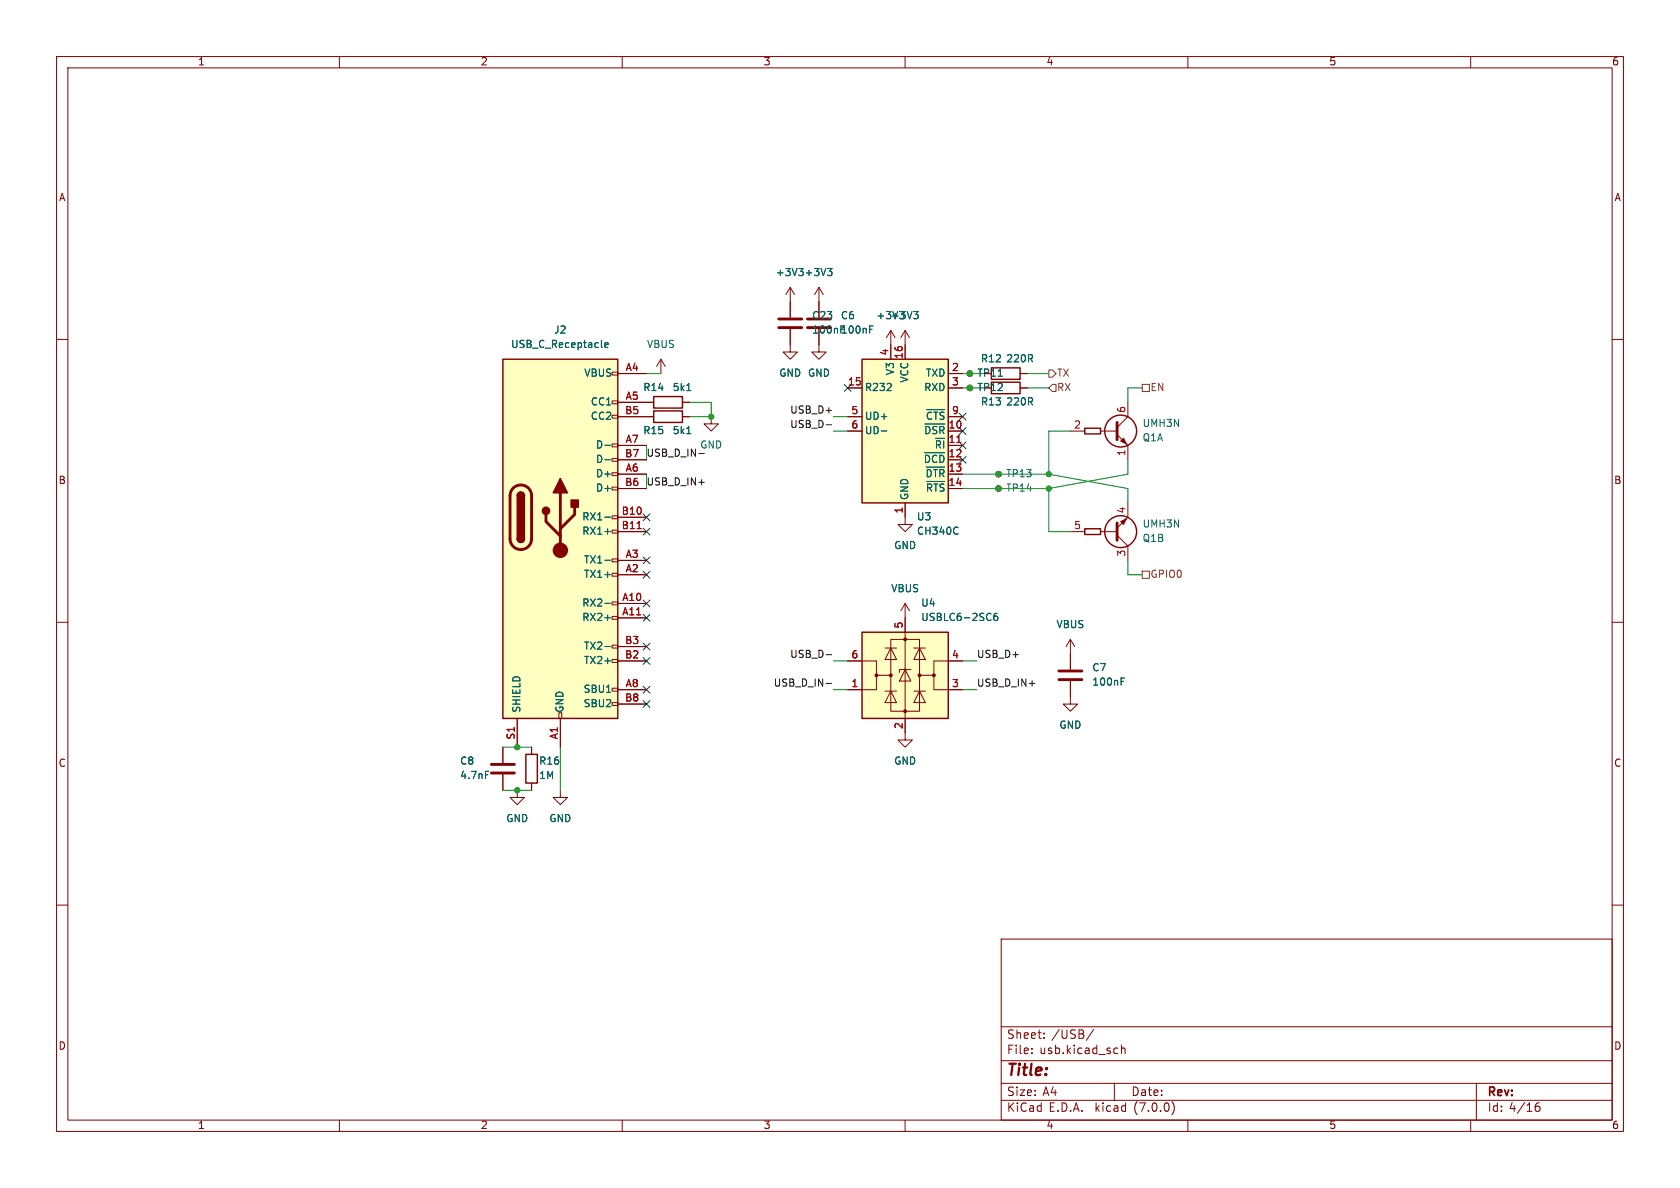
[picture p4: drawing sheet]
<svg xmlns="http://www.w3.org/2000/svg" width="297mm" height="210mm" viewBox="0 0 297 210" stroke-linecap="round" stroke-linejoin="round" font-family="sans-serif">
<g fill="none" stroke="#840000" stroke-width=".18">
<path d="M10 10h277v190h-277zM12 12h273v186h-273zM60 10v2M110 10v2M160 10v2M210 10v2M260 10v2M10 60h2M139.7 58.2v4h1.3l-1.3 1.3-1.3-1.3h1.3M139.7 50.8v5.3M139.7 50.8l-.8 1.3M139.7 50.8l.8 1.3"/>
<path d="M144.8 58.2v4h1.2l-1.2 1.3-1.3-1.3h1.3M144.8 50.8l-.8 1.3M144.8 50.8v5.3M144.8 50.8l.7 1.3M157.5 58.4l-.8 1.3M157.5 58.4v5.1M157.5 58.4l.7 1.3M160 58.4v5.1M160 58.4l-.7 1.3M160 58.4l.8 1.3M285 60h2M108.2 78.5h1v.5h-1z"/>
<path d="M108.2 73.4h1v.5h-1zM108.2 70.9h1v.5h-1zM108.2 65.8h1v.5h-1zM109.2 66h5.1M109.2 71.1h6.4M109.2 78.7h5.1M109.2 73.7h6.4M116.8 63.5l-.7 1.3M116.8 63.5v2.5M116.8 63.5l.8 1.3M120.6 71.1h1.3M120.6 73.7h1.3"/>
<path d="M125.7 73.7v1.2h1.3l-1.3 1.3-1.2-1.3h1.2M149.9 73.7h2.5M149.9 68.6h2.5M149.9 76.2h2.5M167.6 66h2.6M167.6 78.7h2.6M167.6 73.7h2.6M167.6 68.6h2.6M167.6 76.2h2.6M171.4 66h.1M171.4 68.6h.1M180.3 66h1.3"/>
<path d="M180.3 68.6h1.3M189.2 76.2h2.6M194.6 76.2h2.9M197.5 76.8l1.9 1.9v2.6M199.4 71.1v2.6l-1.9 1.9M108.2 98.8h1v.5h-1zM108.2 93.7h1v.5h-1zM108.2 91.2h1v.5h-1zM108.2 86.1h1v.5h-1zM108.2 83.6h1v.5h-1zM108.2 81h1v.5h-1zM109.2 99.1h5.1"/>
<path d="M109.2 83.8h5.1M109.2 91.4h5.1M109.2 94h5.1M109.2 86.4h5.1M109.2 81.3h5.1M160 88.9v3.8h1.3l-1.3 1.3-1.3-1.3h1.3M167.6 83.8h2.6M167.6 86.4h2.6M167.6 81.3h2.6M176.5 86.4h.1M176.5 83.8h.1M189.2 94h2.6"/>
<path d="M194.6 94h2.9M197.5 94.6l1.9 1.9v2.6M199.4 88.9v2.5l-1.9 1.9M10 110h2M108.2 116.6h1v.5h-1zM108.2 114h1v.6h-1zM108.2 109h1v.5h-1zM108.2 106.4h1v.5h-1zM108.2 101.3h1v.6h-1zM109.2 106.7h5.1M109.2 109.2h5.1M109.2 101.6h5.1"/>
<path d="M109.2 116.8h5.1M109.2 114.3h5.1M149.9 116.8h5v2.6h2.6M154.9 119.4v2.5h-5M156.5 114.6h2M157.5 113h5.1v12.7h-5.1zM157.5 114.6l1 2h-2zM160 118.4l1 2h-2zM160 106.7v24.1h1.3l-1.3 1.3-1.3-1.3h1.3M160 106.7l-.7 1.3M160 106.7l.8 1.3M161 118.4h-2v.5"/>
<path d="M161.5 114.6h2.1M162.6 114.6l1 2h-2.1zM165.1 119.4v2.5h5.1M170.2 116.8h-5.1v2.6h-2.5M189.2 113v5.4M189.2 113l-.7 1.3M189.2 113l.8 1.3M285 110h2M88.9 132.1v2.8M88.9 136.9v2.8M91.4 139.7v1.3h1.3l-1.3 1.2-1.2-1.2h1.2M91.4 127v5.1"/>
<path d="M94 132.1v1.3M94 138.4v1.3M98.8 126h.5v1h-.5zM99.1 139.7v1.3h1.2l-1.2 1.2-1.3-1.2h1.3M99.1 127v5.1M108.2 124.2h1v.5h-1zM108.2 121.7h1v.5h-1zM109.2 121.9h5.1M109.2 124.5h5.1M156.5 122.2h2M157.5 122.2l1 2h-2zM161.5 122.2h2.1"/>
<path d="M162.6 122.2l1 2h-2.1zM189.2 120.4v4.1h1.3l-1.3 1.2-1.2-1.2h1.2M10 160h2M285 160h2M177 166h108v32h-108zM60 198v2M110 198v2M160 198v2M177 194.5h108M177 191.5h108M177 187.5h108M177 181.5h108"/>
<path d="M182.4 186.1v.2M182.4 185.3v.2M184.6 183.4v.2M184.6 182.6v.2M193.3 182l-1.3 1.9M197 191.5v3M197.5 185.3h.1M197.6 186.2l-.1 .1M198.3 184.8v1.5M198.3 185.4l.2-.1h.3l.1 1M207.2 194.7a1.72 1.72 0 0 1 0 2.3M210 198v2"/>
<path d="M260 198v2M261 191.5v6.5M271.5 195.7l.5-.2 .3 .3-.2 .6-.4 .1-.2-.2M272.1 195a.53 .53 0 0 0-.6 .3"/>
<circle cx="171.5" cy="66" r=".51"/>
<circle cx="171.5" cy="68.6" r=".51"/>
<circle cx="176.5" cy="86.4" r=".51"/>
<circle cx="176.5" cy="83.8" r=".51"/>
</g>
<g fill="#ffffc2" stroke="#ffffc2" stroke-width=".18">
<path d="M88.9 63.5h20.3v63.5h-20.3z"/>
<path d="M152.4 111.8h15.2v15.2h-15.2z"/>
<path d="M152.4 63.5h15.2v25.4h-15.2z"/>
</g>
<g fill="none" stroke="#840000" stroke-width=".25">
<path d="M88.9 63.5h20.3v63.5h-20.3zM115.6 70.1h5v2h-5zM115.6 72.6h5v2.1h-5zM152.4 63.5h15.2v25.4h-15.2zM175.3 67.6h5v2h-5zM175.3 65h5v2.1h-5zM191.8 75.7h2.8v1h-2.8zM91.4 95.3a.64 .64 0 0 0 .7 .6 .64 .64 0 0 0 .6-.6M91.4 87.6a.64 .64 0 0 1 .7-.6 .64 .64 0 0 1 .6 .6M191.8 93.5h2.8v1h-2.8zM152.4 111.8h15.2v15.2h-15.2zM93 133.4h2v5h-2z"/>
<circle cx="198.1" cy="76.2" r="2.82"/>
<circle cx="198.1" cy="94" r="2.82"/>
</g>
<g fill="none" stroke="#840000" stroke-width=".51">
<path d="M137.7 57.9h4M137.7 56.4h4M142.7 57.9h4.1M142.7 56.4h4.1M197.5 74.7v3M90.7 86.3a1.9 1.9 0 0 1 2.1-.4 1.9 1.9 0 0 1 1.2 1.7v7.7a1.91 1.91 0 0 1-1.9 1.8 1.91 1.91 0 0 1-1.9-1.8v-7.8l.2-.7zM96.5 90.9v1.3l2.6 2.5M99.1 87.1v10.2M101.6 89.7v1.2l-2.5 2.6M197.5 92.5v3M187.2 118.6h4.1M86.9 136.7h4"/>
<path d="M86.9 135.1h4M187.2 120.1h4.1"/>
</g>
<g fill="#840000" stroke="#840000" stroke-width=".25">
<path d="M91.4 95.3h1.3a.64 .64 0 0 1-.6 .6 .64 .64 0 0 1-.7-.6z"/>
<path d="M91.4 87.6h1.3v7.7h-1.3z"/>
<path d="M91.6 87.2a.64 .64 0 0 1 .7-.2 .64 .64 0 0 1 .4 .6h-1.3z"/>
<path d="M99.1 84.6l1.2 2.5h-2.5z"/>
<path d="M101 88.4h1.2v1.3h-1.2z"/>
<circle cx="96.5" cy="90.3" r=".63"/>
</g>
<g fill="#840000" stroke="#840000" stroke-width=".18">
<path d="M198.1 92.2l1-.5-.5 1z"/>
<path d="M198.1 78l.5-.5 .5 1z"/>
<circle cx="99.1" cy="97.3" r="1.27"/>
<circle cx="154.9" cy="119.4" r=".25"/>
<circle cx="157.5" cy="119.4" r=".25"/>
<circle cx="160" cy="125.7" r=".25"/>
<circle cx="160" cy="113" r=".25"/>
<circle cx="162.6" cy="119.4" r=".25"/>
<circle cx="165.1" cy="119.4" r=".25"/>
</g>
<g fill="none" stroke="#006464" stroke-width=".18">
<path d="M146.3 47.5h.8l-.4 .4M146.8 47.9l.3 .3v.3l-.3 .2M153.7 57.6h.6M161.5 55.1h.8l-.4 .5M162.1 55.6l.2 .2v.3l-.2 .2M106.9 61l.6-.1v-.3h-.4l-.2 .2 .1 .6h.5M106.9 78.7h1M121.4 69h.7M121.4 76.7h.7M155.8 76.2h1M163.5 74.9h3.5M163.7 75.4v1.3"/>
<path d="M163.8 72.4h3.2M164.7 73l-.2-.1h-.3l-.3 .5M165.1 72.9h.7M165.4 72.9v1.2M165.6 77.9v1.3M166.2 75.4v1.3M166.8 77.9v1.3M166.9 72.9h-.5l-.2 .3M106.9 99h1M106.9 91.4h1M106.9 94h1M106.9 81.3h1"/>
<path d="M163.4 80h3.6M163.8 82.6h3.2M163.8 85.1h3.2M163.9 83v1.3M164 85.6v1.2M164.3 81l-.2-.5h-.5v1.2M165.4 83v1.3M165.4 85.6v1.2M166.2 80.5v1.2M166.2 83v1.3M106.9 106.7h1M106.9 109.2h1"/>
<path d="M106.9 114.3h1M176.3 108.4l-.4 .1a.86 .86 0 0 0 0 1.2l.4-.1 .1-.5-.2-.2h-.3l-.2 .2M198.2 119.8h.6M85.8 136.4h.6M107.2 122.4h.8"/>
</g>
<path d="M169.2 78.2h.7M112.6 93.4h.8" fill="none" stroke="#a90000" stroke-width=".18"/>
<path d="M185.4 65.4h.7l.6 .6-.6 .7h-.7zM186.1 67.9h.6v1.3h-.6l-.7-.6zM201.9 67.9h1.3v1.3h-1.3zM201.9 101h1.3v1.2h-1.3z" fill="none" stroke="#725600" stroke-width=".18"/>
<path d="M146 75.1h1M146 115.7h1M146 120.8h1" fill="none" stroke="#0f0f0f" stroke-width=".18"/>
<g fill="none" stroke="#009600" stroke-width=".18">
<path d="M114.3 66h2.5M114.3 78.7v2.6M121.9 71.1h3.8v2.6h-3.8M147.3 76.2h2.6M147.3 73.7h2.6M170.2 68.6h3.8M170.2 66h3.8M181.6 68.6h3.8M181.6 66h3.8M189.2 76.2h-3.8v7.6M201.9 68.6h-2.5v2.5M114.3 83.8v2.6"/>
<path d="M170.2 86.4h15.2M170.2 83.8h15.2M185.4 83.8l14 2.6v2.5M185.4 86.4v7.6h3.8M199.4 81.3v2.5l-14 2.6M199.4 99.1v2.5h2.5M147.3 116.8h2.6M170.2 116.8h2.5M88.9 132.1h5.1M88.9 139.7h5.1M99.1 132.1v7.6M147.3 121.9h2.6"/>
<path d="M170.2 121.9h2.5"/>
</g>
<g fill="none" stroke="#000084" stroke-width=".18">
<path d="M149.3 68l1.2 1.2M150.5 68l-1.2 1.2M169.6 73.1l1.2 1.2M169.6 75.6l1.2 1.2M169.6 78.1l1.2 1.2M170.8 73.1l-1.2 1.2M170.8 75.6l-1.2 1.2M170.8 78.1l-1.2 1.2M113.7 90.8l1.2 1.2M113.7 98.5l1.2 1.2M113.7 93.4l1.2 1.2M114.9 90.8l-1.2 1.2"/>
<path d="M114.9 98.5l-1.2 1.2M114.9 93.4l-1.2 1.2M169.6 80.7l1.2 1.2M170.8 80.7l-1.2 1.2M113.7 108.6l1.2 1.2M113.7 116.2l1.2 1.2M113.7 113.7l1.2 1.2M113.7 106.1l1.2 1.2M113.7 101l1.2 1.2M114.9 108.6l-1.2 1.2M114.9 116.2l-1.2 1.2M114.9 113.7l-1.2 1.2"/>
<path d="M114.9 106.1l-1.2 1.2M114.9 101l-1.2 1.2M113.7 123.9l1.2 1.2M113.7 121.3l1.2 1.2M114.9 123.9l-1.2 1.2M114.9 121.3l-1.2 1.2"/>
</g>
<g fill="#009600" stroke="#009600" stroke-width=".18">
<circle cx="91.4" cy="132.1" r=".46"/>
<circle cx="91.4" cy="139.7" r=".46"/>
<circle cx="176.5" cy="86.4" r=".46"/>
<circle cx="176.5" cy="83.8" r=".46"/>
<circle cx="171.4" cy="68.6" r=".46"/>
<circle cx="171.4" cy="66" r=".46"/>
<circle cx="125.7" cy="73.7" r=".46"/>
<circle cx="185.4" cy="83.8" r=".46"/>
<circle cx="185.4" cy="86.4" r=".46"/>
</g>
<text font-size="2.8" fill="#840000" x="178" y="190.8">Title:</text>
<g font-size="2.1" fill="#840000">
<text x="178" y="183.9">Sheet:</text>
<text x="185.9" y="183.9">/USB/</text>
<text x="178" y="186.6">File:</text>
<text x="183.8" y="186.6">usb.kicad_sch</text>
<text x="178" y="196.8">KiCad</text>
<text x="178" y="194">Size:</text>
<text x="184.3" y="194">A4</text>
<text x="185.4" y="196.8">E.D.A.</text>
<text x="193.7" y="196.8">kicad</text>
<text x="200" y="194">Date:</text>
<text x="200.6" y="196.8">(7.0.0)</text>
<text x="263" y="194.2">Rev:</text>
<text x="263" y="196.8">Id: 4/16</text>
</g>
<g font-size="1.8" fill="#840000">
<text x="35" y="11.8">1</text>
<text x="85" y="11.8">2</text>
<text x="135" y="11.8">3</text>
<text x="185" y="11.8">4</text>
<text x="235" y="11.8">5</text>
<text x="285" y="11.8">6</text>
<text x="10.4" y="35.8">A</text>
<text x="285.4" y="35.8">A</text>
<text x="172.7" y="66.9">TP11</text>
<text x="10.3" y="85.8">B</text>
<text x="285.3" y="85.8">B</text>
<text x="10.3" y="135.8">C</text>
<text x="285.3" y="135.8">C</text>
<text x="10.3" y="185.8">D</text>
<text x="285.3" y="185.8">D</text>
<text x="35" y="199.8">1</text>
<text x="85" y="199.8">2</text>
<text x="135" y="199.8">3</text>
<text x="185" y="199.8">4</text>
<text x="235" y="199.8">5</text>
<text x="285" y="199.8">6</text>
</g>
<g font-size="1.8" fill="#006464">
<text x="137.1" y="49.1">+3V3 +3V3</text>
<text x="97.9" y="59.2">J2</text>
<text x="143.5" y="56.7">C23</text>
<text x="143.5" y="59.2">100nF100nF</text>
<text x="148.6" y="56.7">C6</text>
<text x="154.9" y="56.7">+3V3</text>
<text x="157.4" y="56.7">+3V3</text>
<text x="90.3" y="61.8">USB_C_Receptacle</text>
<text x="114.3" y="61.8">VBUS</text>
<text x="173.4" y="64.3">R12</text>
<text x="177.8" y="64.3">220R</text>
<text x="103.2" y="66.9">VBUS</text>
<text x="104.3" y="71.9">CC1</text>
<text x="113.7" y="69.4">R14</text>
<text x="118.9" y="69.4">5k1</text>
<text x="137.7" y="66.9">GND GND</text>
<text x="152.9" y="69.4">R232</text>
<text x="158.3" y="66.4" transform="rotate(-90 158.3 66.4)">V3</text>
<text x="160.8" y="67.8" transform="rotate(-90 160.8 67.8)">VCC</text>
<text x="163.3" y="69.4">RXD</text>
<text x="163.6" y="66.9">TXD</text>
<text x="172.7" y="69.4">TP12</text>
<text x="173.4" y="71.9">R13</text>
<text x="177.8" y="71.9">220R</text>
<text x="104.3" y="74.5">CC2</text>
<text x="113.7" y="77">R15</text>
<text x="118.9" y="77">5k1</text>
<text x="152.9" y="74.5">UD+</text>
<text x="152.9" y="77">UD-</text>
<text x="163.3" y="77.6">~{DSR}</text>
<text x="163.6" y="75.1">~{CTS}</text>
<text x="201.9" y="75.8">UMH3N</text>
<text x="105.2" y="79.6">D-</text>
<text x="105.2" y="82.1">D-</text>
<text x="163.2" y="82.7">~{DCD}</text>
<text x="165.1" y="80.2">~{RI}</text>
<text x="201.9" y="78.3">Q1A</text>
<text x="105.2" y="84.6">D+</text>
<text x="105.2" y="87.2">D+</text>
<text x="160.8" y="88.4" transform="rotate(-90 160.8 88.4)">GND</text>
<text x="163.5" y="85.3">~{DTR}</text>
<text x="163.6" y="87.8">~{RTS}</text>
<text x="177.8" y="87.2">TP14</text>
<text x="177.8" y="84.6">TP13</text>
<text x="102.8" y="92.3">RX1-</text>
<text x="102.8" y="94.8">RX1+</text>
<text x="162" y="92.3">U3</text>
<text x="162" y="94.8">CH340C</text>
<text x="201.9" y="93.5">UMH3N</text>
<text x="103.1" y="99.9">TX1-</text>
<text x="158" y="97.3">GND</text>
<text x="201.9" y="96.1">Q1B</text>
<text x="102.8" y="107.5">RX2-</text>
<text x="103.1" y="102.4">TX1+</text>
<text x="157.5" y="105">VBUS</text>
<text x="162.8" y="107.5">U4</text>
<text x="102.8" y="110">RX2+</text>
<text x="162.8" y="110">USBLC6-2SC6</text>
<text x="186.7" y="111.3">VBUS</text>
<text x="103.1" y="117.7">TX2+</text>
<text x="103.1" y="115.1">TX2-</text>
<text x="193" y="118.9">C7</text>
<text x="92.3" y="126" transform="rotate(-90 92.3 126)">SHIELD</text>
<text x="99.9" y="126" transform="rotate(-90 99.9 126)">GND</text>
<text x="103.1" y="122.7">SBU1</text>
<text x="103.1" y="125.3">SBU2</text>
<text x="193" y="121.5">100nF</text>
<text x="187.2" y="129.1">GND</text>
<text x="81.3" y="135.4">C8</text>
<text x="81.3" y="138">4.7nF</text>
<text x="95.3" y="135.4">R16</text>
<text x="95.3" y="138">1M</text>
<text x="158" y="135.4">GND</text>
<text x="89.4" y="145.6">GND</text>
<text x="97.1" y="145.6">GND</text>
</g>
<g font-size="1.8" fill="#a90000">
<text x="110.5" y="65.8">A4</text>
<text x="157.2" y="62.9" transform="rotate(-90 157.2 62.9)">4</text>
<text x="159.8" y="63.5" transform="rotate(-90 159.8 63.5)">16</text>
<text x="168.2" y="65.8">2</text>
<text x="110.5" y="70.9">A5</text>
<text x="149.9" y="68.3">15</text>
<text x="168.2" y="68.3">3</text>
<text x="110.5" y="73.4">B5</text>
<text x="150.5" y="73.4">5</text>
<text x="150.5" y="75.9">6</text>
<text x="167.6" y="75.9">10</text>
<text x="168.2" y="73.4">9</text>
<text x="189.8" y="75.9">2</text>
<text x="199.1" y="73.1" transform="rotate(-90 199.1 73.1)">6</text>
<text x="110.5" y="81">B7</text>
<text x="110.5" y="83.6">A6</text>
<text x="110.5" y="78.5">A7</text>
<text x="167.6" y="78.5">11</text>
<text x="167.6" y="81">12</text>
<text x="167.6" y="83.6">13</text>
<text x="199.1" y="80.7" transform="rotate(-90 199.1 80.7)">1</text>
<text x="110.5" y="86.1">B6</text>
<text x="167.6" y="86.1">14</text>
<text x="109.9" y="91.2">B10</text>
<text x="109.9" y="93.7">B11</text>
<text x="159.8" y="90.8" transform="rotate(-90 159.8 90.8)">1</text>
<text x="189.8" y="93.7">5</text>
<text x="199.1" y="90.8" transform="rotate(-90 199.1 90.8)">4</text>
<text x="110.5" y="101.3">A2</text>
<text x="110.5" y="98.8">A3</text>
<text x="199.1" y="98.5" transform="rotate(-90 199.1 98.5)">3</text>
<text x="109.9" y="106.4">A10</text>
<text x="109.9" y="109">A11</text>
<text x="159.8" y="111.2" transform="rotate(-90 159.8 111.2)">5</text>
<text x="110.5" y="116.6">B2</text>
<text x="110.5" y="114">B3</text>
<text x="150.5" y="116.6">6</text>
<text x="168.2" y="116.6">4</text>
<text x="110.5" y="124.2">B8</text>
<text x="110.5" y="121.7">A8</text>
<text x="150.5" y="121.7">1</text>
<text x="168.2" y="121.7">3</text>
<text x="91.2" y="130.8" transform="rotate(-90 91.2 130.8)">S1</text>
<text x="98.8" y="130.8" transform="rotate(-90 98.8 130.8)">A1</text>
<text x="159.8" y="128.9" transform="rotate(-90 159.8 128.9)">2</text>
</g>
<g font-size="1.8" fill="#725600">
<text x="186.9" y="66.9">TX</text>
<text x="186.9" y="69.4">RX</text>
<text x="203.4" y="69.4">EN</text>
<text x="203.4" y="102.4">GPIO0</text>
</g>
<g font-size="1.8" fill="#0f0f0f">
<text x="139.6" y="73.3">USB_D+</text>
<text x="139.6" y="75.9">USB_D-</text>
<text x="114.3" y="80.9">USB_D_IN-</text>
<text x="123.7" y="79.6">GND</text>
<text x="114.3" y="86">USB_D_IN+</text>
<text x="139.6" y="116.5">USB_D-</text>
<text x="172.7" y="116.5">USB_D+</text>
<text x="136.7" y="121.6">USB_D_IN-</text>
<text x="172.7" y="121.6">USB_D_IN+</text>
</g>
</svg>
